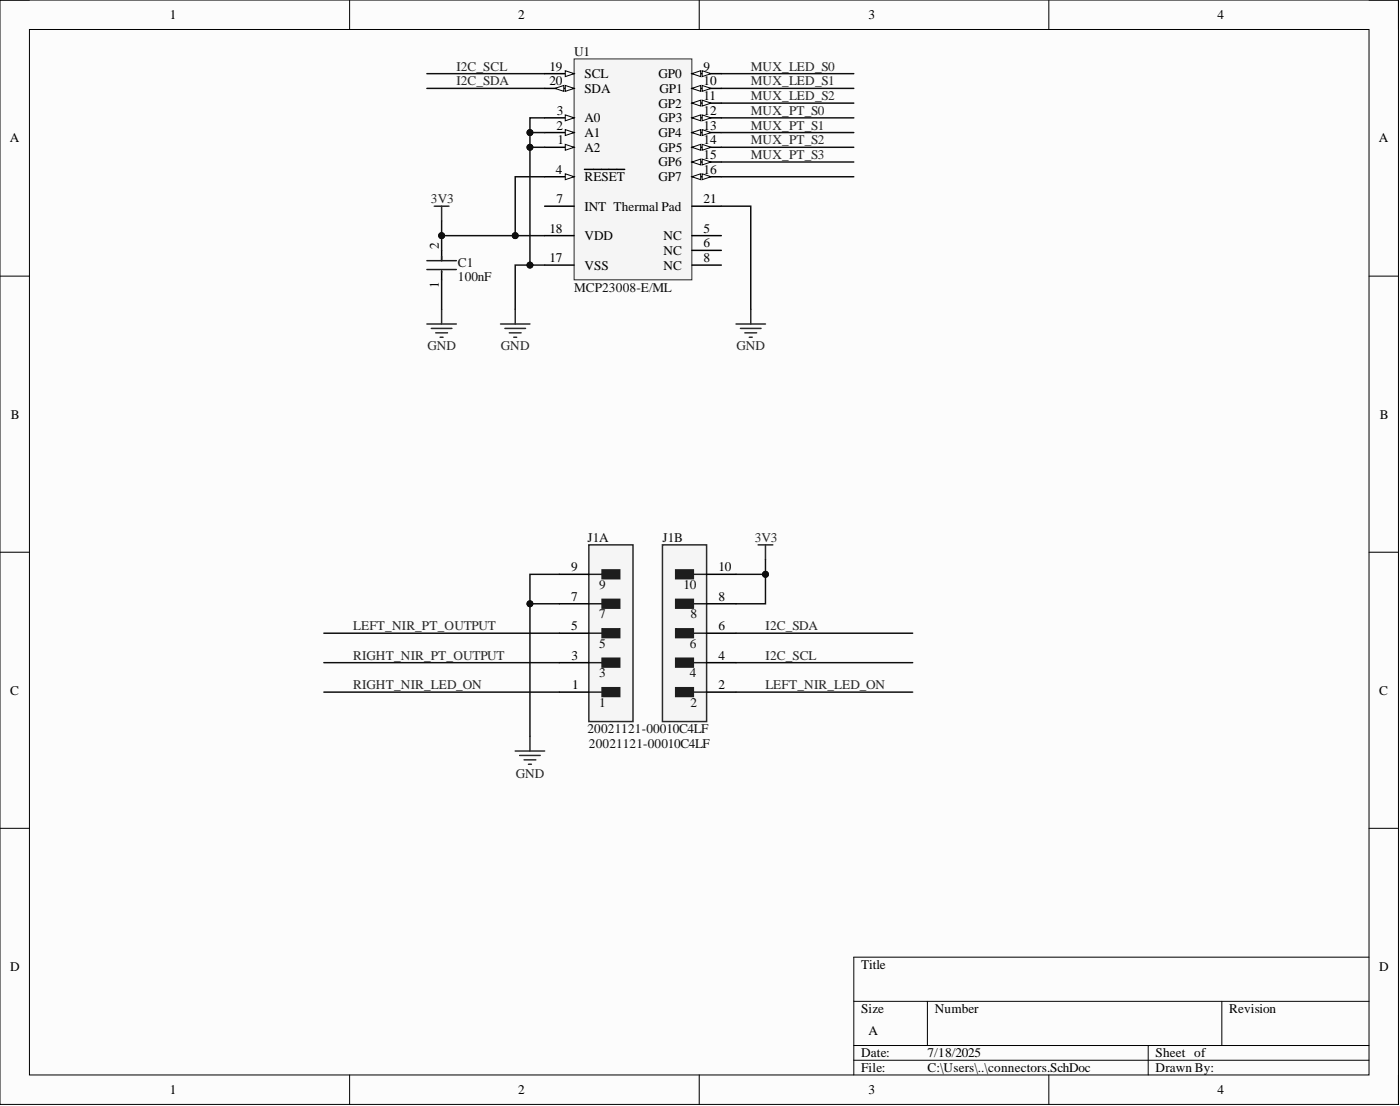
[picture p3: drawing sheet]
<svg xmlns="http://www.w3.org/2000/svg" width="241mm" height="190mm" viewBox="0 0 241 190" stroke-linecap="round" stroke-linejoin="round" font-family="sans-serif">
<path d="M0 0h241v190.2h-241z" fill-rule="evenodd" fill="#fcfcfc"/>
<path d="M0 0h241v190.2h-241z" fill="none" stroke="#000" stroke-width=".17"/>
<path d="M5.1 5.1h230.9v180.1h-230.9z" fill-rule="evenodd" fill="#fcfcfc"/>
<g fill="none" stroke="#000" stroke-width=".17">
<path d="M0 0h5.1M5.1 5.1h230.9v180.1h-230.9zM60.3 0v5.1M120.5 0v5.1M180.8 0v5.1M236 0h5v5.1M0 47.6h5.1M236 47.6h5M0 95.1h5.1M236 95.1h5M0 142.7h5.1M236 142.7h5"/>
<path d="M147.2 172.5h88.8M159.8 172.5v7.6M210.6 172.5v7.6M236 164.9h-88.8v20.3M60.3 185.2v5M120.5 185.2v5M147.2 180.1h88.8M147.2 182.6h88.8M180.8 185.2v5M197.9 180.1v5.1M241 185.2v5"/>
</g>
<path d="M130.7 93.8h2.5M131.9 93.8v2.6M88.8 129.4h5.1M89.6 130.1h3.5M90.3 130.9h2.1M91.1 131.6h.5M91.3 126.8v2.6" fill="none" stroke="#262626" stroke-width=".25"/>
<path d="M96.4 98.9h-5.1v27.9M55.8 109.1h40.6M55.8 114.1h40.6M55.8 119.2h40.6" fill="none" stroke="#0e0e0e" stroke-width=".25"/>
<circle cx="91.3" cy="104" r=".51" fill="#0e0e0e"/>
<circle cx="91.3" cy="104" r=".51" fill="none" stroke="#0e0e0e" stroke-width=".17"/>
<path d="M131.9 96.4v2.5h-5" fill="none" stroke="#0e0e0e" stroke-width=".25"/>
<circle cx="131.9" cy="98.9" r=".51" fill="#0e0e0e"/>
<circle cx="131.9" cy="98.9" r=".51" fill="none" stroke="#0e0e0e" stroke-width=".17"/>
<path d="M131.9 98.9v5.1h-5M126.9 119.2h30.4M126.9 109.1h30.4M126.9 114.1h30.4" fill="none" stroke="#0e0e0e" stroke-width=".25"/>
<circle cx="131.9" cy="98.9" r=".51" fill="#0e0e0e"/>
<circle cx="131.9" cy="98.9" r=".51" fill="none" stroke="#0e0e0e" stroke-width=".17"/>
<path d="M91.3 104h5.1" fill="none" stroke="#0e0e0e" stroke-width=".25"/>
<circle cx="91.3" cy="104" r=".51" fill="#0e0e0e"/>
<circle cx="91.3" cy="104" r=".51" fill="none" stroke="#0e0e0e" stroke-width=".17"/>
<path d="M101.5 93.8h7.6v30.5h-7.6z" fill-rule="evenodd" fill="#f5f5f5"/>
<path d="M101.5 93.8h7.6v30.5h-7.6z" fill="none" stroke="#262626" stroke-width=".25"/>
<path d="M103.8 118.5h3v1.5h-3z" fill-rule="evenodd" fill="#1c1c1c"/>
<path d="M101.5 119.2h3M103.8 118.5h3v1.5h-3z" fill="none" stroke="#1c1c1c" stroke-width=".25"/>
<path d="M103.8 113.4h3v1.5h-3z" fill-rule="evenodd" fill="#1c1c1c"/>
<path d="M101.5 114.1h3M103.8 113.4h3v1.5h-3z" fill="none" stroke="#1c1c1c" stroke-width=".25"/>
<path d="M103.8 108.3h3v1.5h-3z" fill-rule="evenodd" fill="#1c1c1c"/>
<path d="M101.5 109.1h3M103.8 108.3h3v1.5h-3z" fill="none" stroke="#1c1c1c" stroke-width=".25"/>
<path d="M103.8 103.2h3v1.6h-3z" fill-rule="evenodd" fill="#1c1c1c"/>
<path d="M101.5 104h3M103.8 103.2h3v1.6h-3z" fill="none" stroke="#1c1c1c" stroke-width=".25"/>
<path d="M103.8 98.2h3v1.5h-3z" fill-rule="evenodd" fill="#1c1c1c"/>
<path d="M101.5 98.9h3M103.8 98.2h3v1.5h-3z" fill="none" stroke="#1c1c1c" stroke-width=".25"/>
<path d="M96.4 98.9h5.1M96.4 119.2h5.1M96.4 114.1h5.1M96.4 109.1h5.1M96.4 104h5.1" fill="none" stroke="#000" stroke-width=".25"/>
<path d="M114.2 93.8h7.6v30.5h-7.6z" fill-rule="evenodd" fill="#f5f5f5"/>
<path d="M114.2 93.8h7.6v30.5h-7.6z" fill="none" stroke="#262626" stroke-width=".25"/>
<path d="M116.5 118.5h3v1.5h-3z" fill-rule="evenodd" fill="#1c1c1c"/>
<path d="M116.5 118.5h3v1.5h-3zM118.7 119.2h3.1" fill="none" stroke="#1c1c1c" stroke-width=".25"/>
<path d="M116.5 113.4h3v1.5h-3z" fill-rule="evenodd" fill="#1c1c1c"/>
<path d="M116.5 113.4h3v1.5h-3zM118.7 114.1h3.1" fill="none" stroke="#1c1c1c" stroke-width=".25"/>
<path d="M116.5 108.3h3v1.5h-3z" fill-rule="evenodd" fill="#1c1c1c"/>
<path d="M116.5 108.3h3v1.5h-3zM118.7 109.1h3.1" fill="none" stroke="#1c1c1c" stroke-width=".25"/>
<path d="M116.5 103.2h3v1.6h-3z" fill-rule="evenodd" fill="#1c1c1c"/>
<path d="M116.5 103.2h3v1.6h-3zM118.7 104h3.1" fill="none" stroke="#1c1c1c" stroke-width=".25"/>
<path d="M116.5 98.2h3v1.5h-3z" fill-rule="evenodd" fill="#1c1c1c"/>
<path d="M73.6 44.9h5.1M73.6 46.4h5.1M76.1 44.1v.8M76.1 46.7v.2M116.5 98.2h3v1.5h-3zM118.7 98.9h3.1" fill="none" stroke="#1c1c1c" stroke-width=".25"/>
<path d="M76.1 43.1v1.8M76.1 46.7v1.5M121.8 98.9h5.1M121.8 119.2h5.1M121.8 114.1h5.1M121.8 109.1h5.1M121.8 104h5.1" fill="none" stroke="#000" stroke-width=".25"/>
<path d="M73.6 12.7h20.3M73.6 15.2h20.3M124.3 12.7h22.9M124.3 15.2h22.9M124.3 17.8h22.9M76.1 38.1v5M124.3 20.3h22.9" fill="none" stroke="#0e0e0e" stroke-width=".25"/>
<path d="M74.8 35.5h2.6M76.1 35.5v2.6M73.6 55.8h5.1M74.3 56.6h3.6M75.1 57.3h2M75.9 58.1h.5M76.1 53.3v2.5" fill="none" stroke="#262626" stroke-width=".25"/>
<circle cx="76.1" cy="40.6" r=".51" fill="#0e0e0e"/>
<circle cx="76.1" cy="40.6" r=".51" fill="none" stroke="#0e0e0e" stroke-width=".17"/>
<path d="M76.1 40.6h17.8M76.1 48.2v5.1" fill="none" stroke="#0e0e0e" stroke-width=".25"/>
<path d="M126.9 55.8h5M127.6 56.6h3.6M128.4 57.3h2M129.1 58.1h.6M129.4 53.3v2.5" fill="none" stroke="#262626" stroke-width=".25"/>
<circle cx="76.1" cy="40.6" r=".51" fill="#0e0e0e"/>
<circle cx="76.1" cy="40.6" r=".51" fill="none" stroke="#0e0e0e" stroke-width=".17"/>
<circle cx="88.8" cy="40.6" r=".51" fill="#0e0e0e"/>
<circle cx="88.8" cy="40.6" r=".51" fill="none" stroke="#0e0e0e" stroke-width=".17"/>
<path d="M99 10.2h20.2v38h-20.2z" fill-rule="evenodd" fill="#f5f5f5"/>
<path d="M99 10.2h20.2v38h-20.2z" fill="none" stroke="#262626" stroke-width=".17"/>
<path d="M93.9 25.4h5.1" fill="none" stroke="#000" stroke-width=".25"/>
<path d="M97.4 24.9l1.6 .5-1.6 .5z" fill="#fbfbfb"/>
<path d="M97.4 24.9l1.6 .5-1.6 .5z" fill="none" stroke="#000" stroke-width=".17"/>
<path d="M93.9 22.8h5.1" fill="none" stroke="#000" stroke-width=".25"/>
<path d="M97.4 22.3l1.6 .5-1.6 .5z" fill="#fbfbfb"/>
<path d="M97.4 22.3l1.6 .5-1.6 .5z" fill="none" stroke="#000" stroke-width=".17"/>
<path d="M93.9 20.3h5.1" fill="none" stroke="#000" stroke-width=".25"/>
<path d="M97.4 19.8l1.6 .5-1.6 .5z" fill="#fbfbfb"/>
<path d="M97.4 19.8l1.6 .5-1.6 .5z" fill="none" stroke="#000" stroke-width=".17"/>
<path d="M93.9 30.4h5.1" fill="none" stroke="#000" stroke-width=".25"/>
<path d="M97.4 29.9l1.6 .5-1.6 .6z" fill="#fbfbfb"/>
<path d="M97.4 29.9l1.6 .5-1.6 .6z" fill="none" stroke="#000" stroke-width=".17"/>
<path d="M119.2 12.7h5.1M93.9 35.5h5.1M100.7 29.2h7M119.2 40.6h5.1M119.2 43.1h5.1M119.2 45.7h5.1" fill="none" stroke="#000" stroke-width=".25"/>
<path d="M119.2 12.7l1.6-.5v1z" fill="#fbfbfb"/>
<path d="M119.2 12.7l1.6-.5v1z" fill="none" stroke="#000" stroke-width=".17"/>
<path d="M121 12.2l1.5 .5-1.5 .5z" fill="#fbfbfb"/>
<path d="M121 12.2l1.5 .5-1.5 .5z" fill="none" stroke="#000" stroke-width=".17"/>
<path d="M119.2 15.2h5.1" fill="none" stroke="#000" stroke-width=".25"/>
<path d="M119.2 15.2l1.6-.5v1z" fill="#fbfbfb"/>
<path d="M119.2 15.2l1.6-.5v1z" fill="none" stroke="#000" stroke-width=".17"/>
<path d="M121 14.7l1.5 .5-1.5 .5z" fill="#fbfbfb"/>
<path d="M121 14.7l1.5 .5-1.5 .5z" fill="none" stroke="#000" stroke-width=".17"/>
<path d="M119.2 17.8h5.1" fill="none" stroke="#000" stroke-width=".25"/>
<path d="M119.2 17.8l1.6-.5v1z" fill="#fbfbfb"/>
<path d="M119.2 17.8l1.6-.5v1z" fill="none" stroke="#000" stroke-width=".17"/>
<path d="M121 17.3l1.5 .5-1.5 .5z" fill="#fbfbfb"/>
<path d="M121 17.3l1.5 .5-1.5 .5z" fill="none" stroke="#000" stroke-width=".17"/>
<path d="M119.2 20.3h5.1" fill="none" stroke="#000" stroke-width=".25"/>
<path d="M119.2 20.3l1.6-.5v1z" fill="#fbfbfb"/>
<path d="M119.2 20.3l1.6-.5v1z" fill="none" stroke="#000" stroke-width=".17"/>
<path d="M121 19.8l1.5 .5-1.5 .5z" fill="#fbfbfb"/>
<path d="M121 19.8l1.5 .5-1.5 .5z" fill="none" stroke="#000" stroke-width=".17"/>
<path d="M119.2 22.8h5.1" fill="none" stroke="#000" stroke-width=".25"/>
<path d="M119.2 22.8l1.6-.5v1z" fill="#fbfbfb"/>
<path d="M119.2 22.8l1.6-.5v1z" fill="none" stroke="#000" stroke-width=".17"/>
<path d="M121 22.3l1.5 .5-1.5 .5z" fill="#fbfbfb"/>
<path d="M121 22.3l1.5 .5-1.5 .5z" fill="none" stroke="#000" stroke-width=".17"/>
<path d="M119.2 25.4h5.1" fill="none" stroke="#000" stroke-width=".25"/>
<path d="M119.2 25.4l1.6-.5v1z" fill="#fbfbfb"/>
<path d="M119.2 25.4l1.6-.5v1z" fill="none" stroke="#000" stroke-width=".17"/>
<path d="M121 24.9l1.5 .5-1.5 .5z" fill="#fbfbfb"/>
<path d="M121 24.9l1.5 .5-1.5 .5z" fill="none" stroke="#000" stroke-width=".17"/>
<path d="M119.2 27.9h5.1" fill="none" stroke="#000" stroke-width=".25"/>
<path d="M119.2 27.9l1.6-.5v1z" fill="#fbfbfb"/>
<path d="M119.2 27.9l1.6-.5v1z" fill="none" stroke="#000" stroke-width=".17"/>
<path d="M121 27.4l1.5 .5-1.5 .5z" fill="#fbfbfb"/>
<path d="M121 27.4l1.5 .5-1.5 .5z" fill="none" stroke="#000" stroke-width=".17"/>
<path d="M119.2 30.4h5.1" fill="none" stroke="#000" stroke-width=".25"/>
<path d="M119.2 30.4l1.6-.5v1.1z" fill="#fbfbfb"/>
<path d="M119.2 30.4l1.6-.5v1.1z" fill="none" stroke="#000" stroke-width=".17"/>
<path d="M121 29.9l1.5 .5-1.5 .6z" fill="#fbfbfb"/>
<path d="M121 29.9l1.5 .5-1.5 .6z" fill="none" stroke="#000" stroke-width=".17"/>
<path d="M93.9 12.7h5.1M93.9 45.7h5.1M93.9 40.6h5.1" fill="none" stroke="#000" stroke-width=".25"/>
<path d="M97.4 12.2l1.6 .5-1.6 .5z" fill="#fbfbfb"/>
<path d="M97.4 12.2l1.6 .5-1.6 .5z" fill="none" stroke="#000" stroke-width=".17"/>
<path d="M93.9 15.2h5.1" fill="none" stroke="#000" stroke-width=".25"/>
<path d="M97.4 14.7l1.6 .5-1.6 .5z" fill="#fbfbfb"/>
<path d="M97.4 14.7l1.6 .5-1.6 .5z" fill="none" stroke="#000" stroke-width=".17"/>
<path d="M95.7 15.2l1.5-.5v1z" fill="#fbfbfb"/>
<path d="M95.7 15.2l1.5-.5v1z" fill="none" stroke="#000" stroke-width=".17"/>
<path d="M119.2 35.5h5.1" fill="none" stroke="#000" stroke-width=".25"/>
<path d="M124.3 22.8h22.9M124.3 25.4h22.9M124.3 27.9h22.9M124.3 30.4h22.9M93.9 45.7h-5.1v7.6" fill="none" stroke="#0e0e0e" stroke-width=".25"/>
<path d="M86.3 55.8h5M87 56.6h3.6M87.8 57.3h2M88.5 58.1h.6M88.8 53.3v2.5" fill="none" stroke="#262626" stroke-width=".25"/>
<circle cx="91.3" cy="45.7" r=".51" fill="#0e0e0e"/>
<circle cx="91.3" cy="45.7" r=".51" fill="none" stroke="#0e0e0e" stroke-width=".17"/>
<path d="M93.9 20.3h-2.6v2.5M124.3 35.5h5.1v17.8" fill="none" stroke="#0e0e0e" stroke-width=".25"/>
<circle cx="91.3" cy="22.8" r=".51" fill="#0e0e0e"/>
<circle cx="91.3" cy="22.8" r=".51" fill="none" stroke="#0e0e0e" stroke-width=".17"/>
<path d="M93.9 30.4h-5.1v10.2" fill="none" stroke="#0e0e0e" stroke-width=".25"/>
<circle cx="88.8" cy="40.6" r=".51" fill="#0e0e0e"/>
<circle cx="88.8" cy="40.6" r=".51" fill="none" stroke="#0e0e0e" stroke-width=".17"/>
<path d="M93.9 22.8h-2.6v22.9" fill="none" stroke="#0e0e0e" stroke-width=".25"/>
<circle cx="91.3" cy="22.8" r=".51" fill="#0e0e0e"/>
<circle cx="91.3" cy="22.8" r=".51" fill="none" stroke="#0e0e0e" stroke-width=".17"/>
<circle cx="91.3" cy="25.4" r=".51" fill="#0e0e0e"/>
<circle cx="91.3" cy="25.4" r=".51" fill="none" stroke="#0e0e0e" stroke-width=".17"/>
<circle cx="91.3" cy="45.7" r=".51" fill="#0e0e0e"/>
<circle cx="91.3" cy="45.7" r=".51" fill="none" stroke="#0e0e0e" stroke-width=".17"/>
<path d="M91.3 25.4h2.6" fill="none" stroke="#0e0e0e" stroke-width=".25"/>
<circle cx="91.3" cy="25.4" r=".51" fill="#0e0e0e"/>
<circle cx="91.3" cy="25.4" r=".51" fill="none" stroke="#0e0e0e" stroke-width=".17"/>
<g font-size="2.3">
<text x="29.3" y="3.3">1</text>
<text x="89.3" y="3.3">2</text>
<text x="149.7" y="3.3">3</text>
<text x="209.8" y="3.3">4</text>
<text x="94.7" y="12.2">19</text>
<text x="94.7" y="14.7">20</text>
<text x="100.7" y="13.4">SCL</text>
<text x="100.7" y="16">SDA</text>
<text x="113.5" y="13.4">GP0</text>
<text x="113.7" y="16">GP1</text>
<text x="121.3" y="12.2">9</text>
<text x="121.3" y="14.7">10</text>
<text x="121.3" y="17.3">11</text>
<text x="95.9" y="22.3">2</text>
<text x="96" y="19.8">3</text>
<text x="100.7" y="23.6">A1</text>
<text x="100.7" y="21.1">A0</text>
<text x="113.5" y="18.5">GP2</text>
<text x="113.5" y="23.6">GP4</text>
<text x="113.6" y="21.1">GP3</text>
<text x="121.3" y="19.8">12</text>
<text x="121.3" y="22.3">13</text>
<text x="1.7" y="24.5">A</text>
<text x="95.8" y="29.9">4</text>
<text x="96.1" y="24.9">1</text>
<text x="100.7" y="26.1">A2</text>
<text x="113.5" y="28.7">GP6</text>
<text x="113.6" y="26.1">GP5</text>
<text x="121.3" y="24.9">14</text>
<text x="121.3" y="27.4">15</text>
<text x="121.3" y="29.9">16</text>
<text x="237.7" y="24.5">A</text>
<text x="95.9" y="35">7</text>
<text x="100.7" y="31.2">RESET</text>
<text x="113.5" y="31.2">GP7</text>
<text x="121.3" y="35">21</text>
<text x="94.7" y="40.1">18</text>
<text x="100.7" y="36.3">INT Thermal Pad</text>
<text x="100.7" y="41.3">VDD</text>
<text x="114.3" y="41.3">NC</text>
<text x="121.3" y="40.1">5</text>
<text x="75.6" y="42.9" transform="rotate(-90 75.6 42.9)">2</text>
<text x="94.7" y="45.2">17</text>
<text x="100.7" y="46.4">VSS</text>
<text x="114.3" y="43.9">NC</text>
<text x="114.3" y="46.4">NC</text>
<text x="121.3" y="42.6">6</text>
<text x="121.3" y="45.2">8</text>
<text x="75.6" y="49.5" transform="rotate(-90 75.6 49.5)">1</text>
<text x="1.9" y="72.1">B</text>
<text x="237.8" y="72.1">B</text>
<text x="98.4" y="98.4">9</text>
<text x="123.8" y="98.4">10</text>
<text x="98.4" y="103.5">7</text>
<text x="123.8" y="103.5">8</text>
<text x="98.4" y="108.6">5</text>
<text x="98.5" y="113.6">3</text>
<text x="123.8" y="113.6">4</text>
<text x="123.8" y="108.6">6</text>
<text x="1.8" y="119.6">C</text>
<text x="98.6" y="118.7">1</text>
<text x="123.8" y="118.7">2</text>
<text x="237.7" y="119.6">C</text>
<text x="1.8" y="167.2">D</text>
<text x="148.4" y="166.9">Title</text>
<text x="237.7" y="167.2">D</text>
<text x="148.4" y="174.5">Size</text>
<text x="149.7" y="178.3">A</text>
<text x="161.1" y="174.5">Number</text>
<text x="211.9" y="174.5">Revision</text>
<text x="148.4" y="182.1">Date:</text>
<text x="148.4" y="184.6">File:</text>
<text x="159.8" y="182.1">7/18/2025</text>
<text x="159.8" y="184.6">C:\Users\..\connectors.SchDoc</text>
<text x="199.2" y="182.1">Sheet of</text>
<text x="199.2" y="184.6">Drawn By:</text>
<text x="29.3" y="188.5">1</text>
<text x="89.3" y="188.5">2</text>
<text x="149.7" y="188.5">3</text>
<text x="209.8" y="188.5">4</text>
</g>
<g font-size="2.3" fill="#0e0e0e">
<text x="99" y="9.6">U1</text>
<text x="78.9" y="45.9">C1</text>
<text x="78.9" y="48.5">100nF</text>
<text x="99" y="50.2">MCP23008-E/ML</text>
<text x="101.2" y="93.3">J1A</text>
<text x="114.2" y="93.3">J1B</text>
<text x="103.3" y="101.5">9</text>
<text x="117.8" y="101.5">10</text>
<text x="103.3" y="106.5">7</text>
<text x="119" y="106.5">8</text>
<text x="103.3" y="111.6">5</text>
<text x="118.9" y="111.6">6</text>
<text x="103.3" y="116.7">3</text>
<text x="118.9" y="116.7">4</text>
<text x="103.3" y="121.7">1</text>
<text x="119" y="121.7">2</text>
<text x="101.2" y="126.3">20021121-00010C4LF</text>
<text x="101.5" y="128.9">20021121-00010C4LF</text>
</g>
<g font-size="2.3" fill="#262626">
<text x="78.7" y="14.7">I2C_SDA</text>
<text x="78.7" y="12.2">I2C_SCL</text>
<text x="129.4" y="12.2">MUX_LED_S0</text>
<text x="129.4" y="14.7">MUX_LED_S1</text>
<text x="129.4" y="17.3">MUX_LED_S2</text>
<text x="129.4" y="19.8">MUX_PT_S0</text>
<text x="129.4" y="22.3">MUX_PT_S1</text>
<text x="129.4" y="24.9">MUX_PT_S2</text>
<text x="129.4" y="27.4">MUX_PT_S3</text>
<text x="74.3" y="35">3V3</text>
<text x="73.7" y="60.4">GND</text>
<text x="86.3" y="60.4">GND</text>
<text x="126.9" y="60.4">GND</text>
<text x="130.1" y="93.3">3V3</text>
<text x="60.9" y="113.6">RIGHT_NIR_PT_OUTPUT</text>
<text x="60.9" y="108.6">LEFT_NIR_PT_OUTPUT</text>
<text x="131.9" y="108.6">I2C_SDA</text>
<text x="131.9" y="113.6">I2C_SCL</text>
<text x="60.9" y="118.7">RIGHT_NIR_LED_ON</text>
<text x="131.9" y="118.7">LEFT_NIR_LED_ON</text>
<text x="88.9" y="133.9">GND</text>
</g>
</svg>
